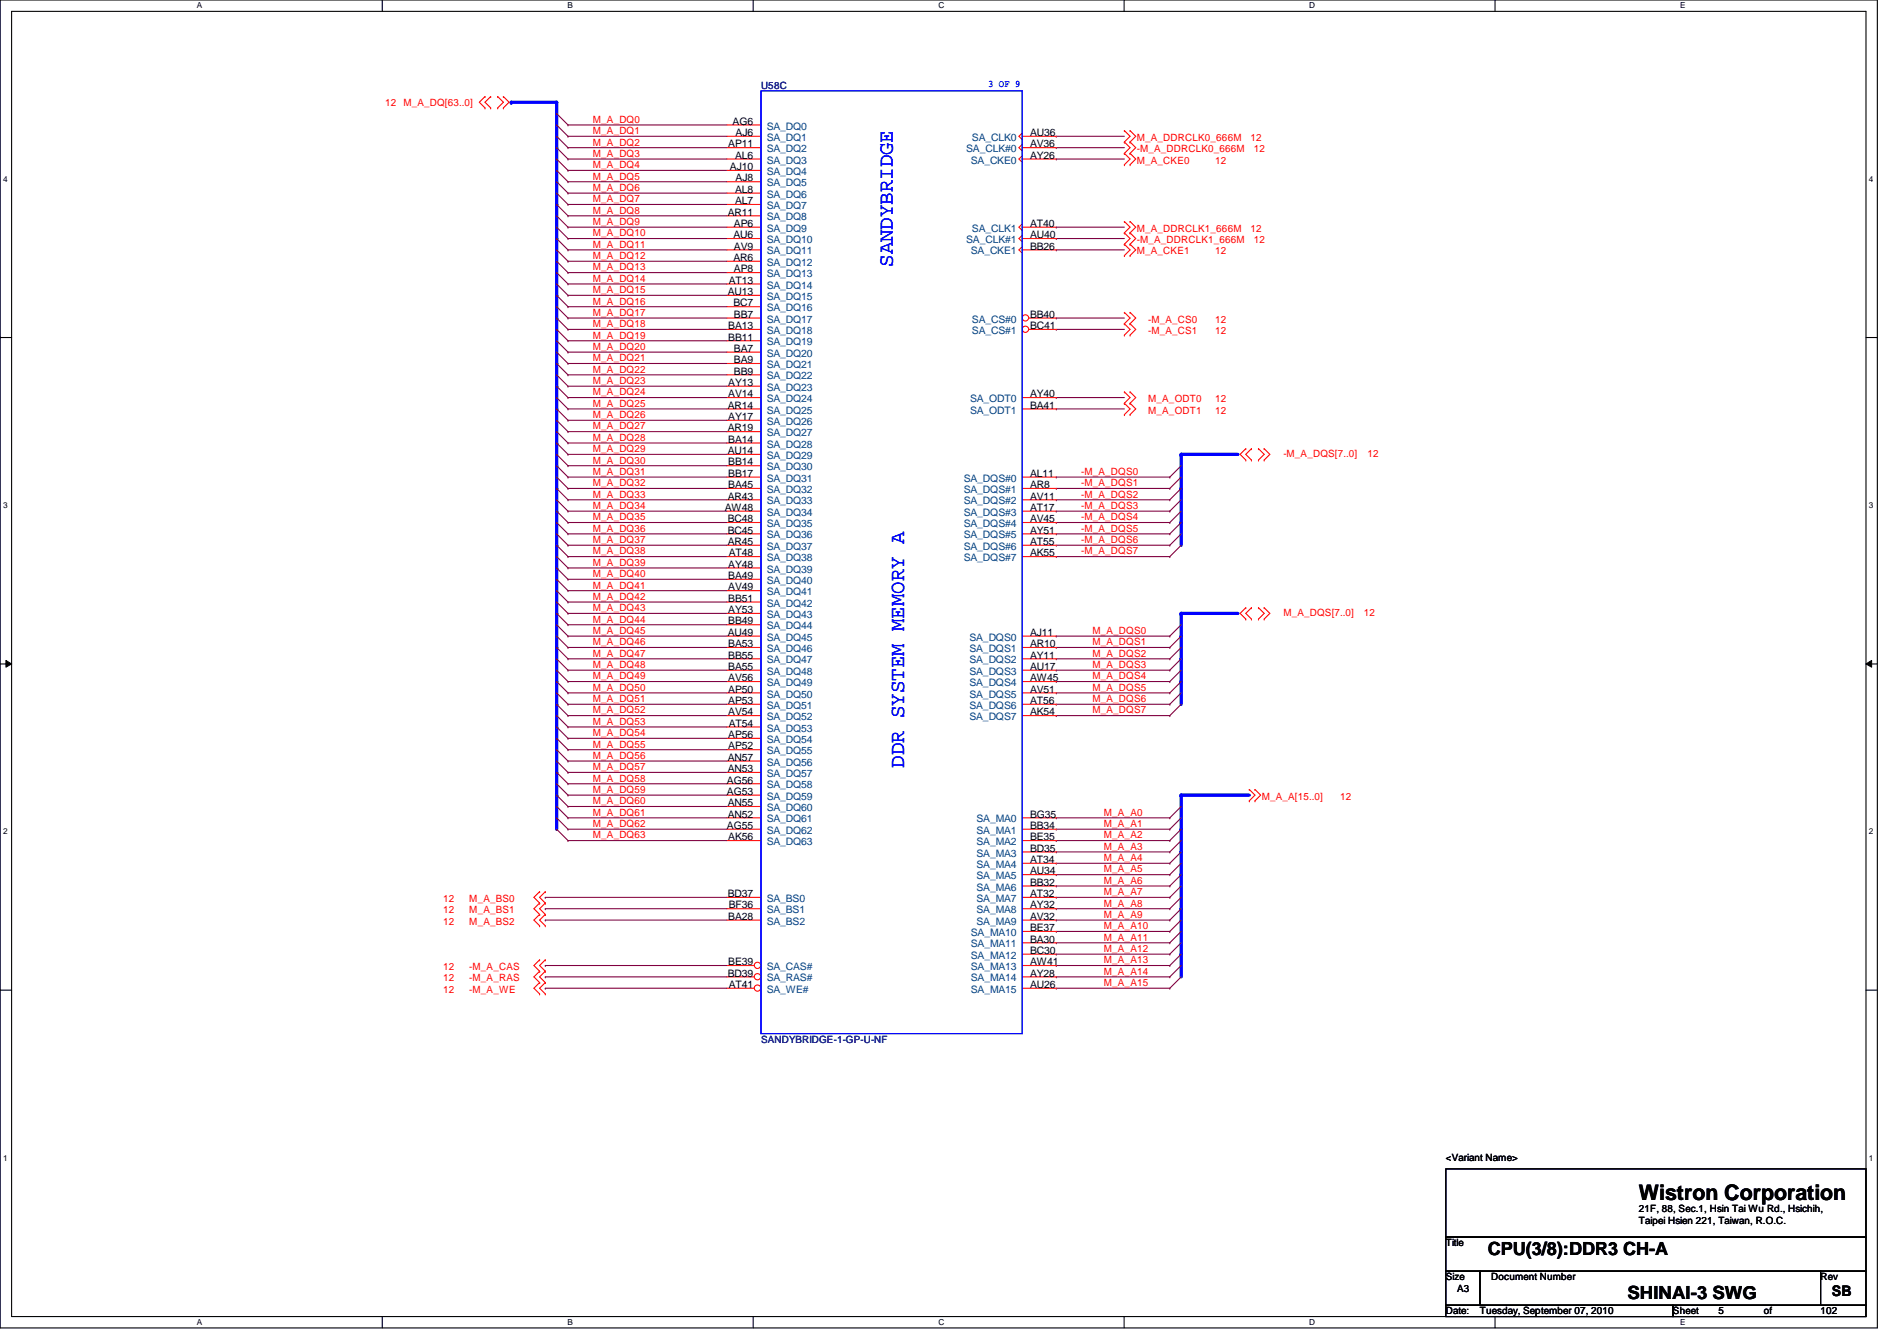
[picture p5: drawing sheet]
<svg xmlns="http://www.w3.org/2000/svg" width="297mm" height="210mm" viewBox="0 0 297 210" stroke-linecap="round" stroke-linejoin="round" font-family="sans-serif">
<path d="M0 0h294v207.9h-294zM1.8 1.8h290.4v204.3h-290.4z" fill="none" stroke="#000" stroke-width=".17"/>
<g fill="#fff">
<path d="M30.8 .2h.8v1.4h-.8z"/>
<path d="M30.8 206.2h.8v1.4h-.8z"/>
</g>
<path d="M59.9 0v1.8M59.9 206.1v1.8" fill="none" stroke="#000" stroke-width=".17"/>
<g fill="#fff">
<path d="M88.9 .2h.8v1.4h-.8z"/>
<path d="M88.9 206.2h.8v1.4h-.8z"/>
</g>
<path d="M117.9 0v1.8M117.9 206.1v1.8" fill="none" stroke="#000" stroke-width=".17"/>
<g fill="#fff">
<path d="M146.9 .2h.9v1.4h-.9z"/>
<path d="M146.9 206.2h.9v1.4h-.9z"/>
</g>
<path d="M176 0v1.8M176 206.1v1.8" fill="none" stroke="#000" stroke-width=".17"/>
<g fill="#fff">
<path d="M205 .2h.9v1.4h-.9z"/>
<path d="M205 206.2h.9v1.4h-.9z"/>
</g>
<path d="M234.1 0v1.8M234.1 206.1v1.8" fill="none" stroke="#000" stroke-width=".17"/>
<g fill="#fff">
<path d="M263.1 .2h.8v1.4h-.8z"/>
<path d="M263.1 206.2h.8v1.4h-.8z"/>
<path d="M.5 27.3h.7v1.4h-.7z"/>
<path d="M292.6 27.3h.7v1.4h-.7z"/>
<path d="M.5 78.4h.7v1.4h-.7z"/>
<path d="M292.6 78.4h.7v1.4h-.7z"/>
</g>
<path d="M0 52.8h1.8M292.2 52.8h1.8" fill="none" stroke="#000" stroke-width=".17"/>
<g fill="#fff">
<path d="M.5 129.5h.7v1.4h-.7z"/>
<path d="M292.6 129.5h.7v1.4h-.7z"/>
</g>
<path d="M0 103.9h1.8M292.2 103.9h1.8" fill="none" stroke="#000" stroke-width=".17"/>
<path d="M.9 103.4l.9 .5-.9 .5zM292.2 103.9l.9-.5v1z" fill="#000"/>
<path d="M.9 103.4l.9 .5-.9 .5zM292.2 103.9l.9-.5v1z" fill="none" stroke="#000" stroke-width=".16"/>
<g fill="#fff">
<path d="M.5 180.5h.7v1.4h-.7z"/>
<path d="M292.6 180.5h.7v1.4h-.7z"/>
</g>
<path d="M0 155h1.8M292.2 155h1.8" fill="none" stroke="#000" stroke-width=".17"/>
<path d="M87.2 120.9v3.6" fill="none" stroke="#00f" stroke-width=".51"/>
<circle cx="87.2" cy="120.9" r=".25" fill="#00f"/>
<g fill="none" stroke="#800040" stroke-width=".17">
<path d="M88.9 58.7h.1M88.9 58.7h24.9M88.9 60.5h.1M88.9 62.2h.1M88.9 64h.1M88.9 65.8h.1M88.9 67.6h.1M88.9 69.3h.1M88.9 71.1h.1M88.9 72.9h.1M88.9 74.7h.1M88.9 76.5h.1"/>
<path d="M88.9 78.2h.1M88.9 60.5h24.9M88.9 62.2h24.9M88.9 64h24.9M88.9 65.8h24.9M88.9 67.6h24.9M88.9 69.3h24.9M88.9 71.1h24.9M88.9 72.9h24.9M88.9 74.7h24.9M88.9 76.5h24.9M88.9 78.2h24.9"/>
<path d="M88.9 80h.1M88.9 81.8h.1M88.9 83.6h.1M88.9 85.3h.1M88.9 87.1h.1M88.9 88.9h.1M88.9 90.7h.1M88.9 92.5h.1M88.9 94.2h.1M88.9 96h.1M88.9 97.8h.1M88.9 99.6h.1"/>
<path d="M88.9 80h24.9M88.9 81.8h24.9M88.9 83.6h24.9M88.9 85.3h24.9M88.9 87.1h24.9M88.9 88.9h24.9M88.9 90.7h24.9M88.9 92.5h24.9M88.9 94.2h24.9M88.9 96h24.9M88.9 97.8h24.9M88.9 99.6h24.9"/>
<path d="M88.9 101.3h.1M88.9 103.1h.1M88.9 104.9h.1M88.9 106.7h.1M88.9 108.5h.1M88.9 110.2h.1M88.9 112h.1M88.9 113.8h.1M88.9 115.6h.1M88.9 117.3h.1M88.9 119.1h.1M88.9 101.3h24.9"/>
<path d="M88.9 103.1h24.9M88.9 104.9h24.9M88.9 106.7h24.9M88.9 108.5h24.9M88.9 110.2h24.9M88.9 112h24.9M88.9 113.8h24.9M88.9 115.6h24.9M88.9 117.3h24.9M88.9 119.1h24.9M88.9 120.9h.1M88.9 122.7h.1"/>
<path d="M88.9 124.5h.1M88.9 120.9h24.9M88.9 122.7h24.9M88.9 124.5h24.9"/>
</g>
<path d="M80 16h7.2" fill="none" stroke="#00f" stroke-width=".51"/>
<circle cx="80" cy="16" r=".25" fill="#00f"/>
<g fill="none" stroke="#800040" stroke-width=".17">
<path d="M88.9 19.6h.1M88.9 19.6h24.9M88.9 21.3h.1M88.9 23.1h.1M88.9 24.9h.1M88.9 26.7h.1M88.9 28.4h.1M88.9 30.2h.1M88.9 32h.1M88.9 33.8h.1M88.9 35.6h.1M88.9 37.3h.1"/>
<path d="M88.9 39.1h.1M88.9 21.3h24.9M88.9 23.1h24.9M88.9 24.9h24.9M88.9 26.7h24.9M88.9 28.4h24.9M88.9 30.2h24.9M88.9 32h24.9M88.9 33.8h24.9M88.9 35.6h24.9M88.9 37.3h24.9M88.9 39.1h24.9"/>
<path d="M88.9 40.9h.1M88.9 42.7h.1M88.9 44.4h.1M88.9 46.2h.1M88.9 48h.1M88.9 49.8h.1M88.9 51.6h.1M88.9 53.3h.1M88.9 55.1h.1M88.9 56.9h.1M88.9 40.9h24.9M88.9 42.7h24.9"/>
<path d="M88.9 44.4h24.9M88.9 46.2h24.9M88.9 48h24.9M88.9 49.8h24.9M88.9 51.6h24.9M88.9 53.3h24.9M88.9 55.1h24.9M88.9 56.9h24.9"/>
</g>
<path d="M87.2 28.4v3.6" fill="none" stroke="#00f" stroke-width=".51"/>
<circle cx="87.2" cy="28.4" r=".25" fill="#00f"/>
<path d="M87.2 46.2v3.6" fill="none" stroke="#00f" stroke-width=".51"/>
<circle cx="87.2" cy="46.2" r=".25" fill="#00f"/>
<path d="M87.2 56.9v3.6" fill="none" stroke="#00f" stroke-width=".51"/>
<circle cx="87.2" cy="56.9" r=".25" fill="#00f"/>
<path d="M87.2 76.5v3.5" fill="none" stroke="#00f" stroke-width=".51"/>
<circle cx="87.2" cy="76.5" r=".25" fill="#00f"/>
<path d="M87.2 64v5.3" fill="none" stroke="#00f" stroke-width=".51"/>
<circle cx="87.2" cy="64" r=".25" fill="#00f"/>
<path d="M87.2 69.3v3.6" fill="none" stroke="#00f" stroke-width=".51"/>
<circle cx="87.2" cy="69.3" r=".25" fill="#00f"/>
<path d="M87.2 85.3v3.6" fill="none" stroke="#00f" stroke-width=".51"/>
<circle cx="87.2" cy="85.3" r=".25" fill="#00f"/>
<path d="M87.2 96v5.3" fill="none" stroke="#00f" stroke-width=".51"/>
<circle cx="87.2" cy="96" r=".25" fill="#00f"/>
<path d="M87.2 110.2v3.6" fill="none" stroke="#00f" stroke-width=".51"/>
<circle cx="87.2" cy="110.2" r=".25" fill="#00f"/>
<path d="M87.2 106.7v3.5" fill="none" stroke="#00f" stroke-width=".51"/>
<circle cx="87.2" cy="106.7" r=".25" fill="#00f"/>
<g fill="none" stroke="#800040" stroke-width=".17">
<path d="M165.4 21.3h.1M165.4 23.1h.1M165.4 24.9h.1M165.4 35.6h.1M165.4 37.3h.1M165.4 39.1h.1M165.4 21.3h10.7M165.4 23.1h10.7M165.4 24.9h10.7M165.4 35.6h10.7M165.4 37.3h10.7M165.4 39.1h10.7"/>
<path d="M165.4 49.8h.1M165.4 51.6h.1M165.4 49.8h10.7M165.4 51.6h10.7M165.4 62.2h.1M165.4 64h.1M165.4 76.5h.1M165.4 78.2h.1M165.4 74.7h.1M165.4 62.2h10.7M165.4 64h10.7M165.4 76.5h17.8"/>
<path d="M165.4 78.2h17.8M165.4 74.7h17.8M165.4 87.1h.1M165.4 80h.1M165.4 81.8h.1M165.4 83.6h.1M165.4 87.1h17.8M165.4 80h17.8M165.4 81.8h17.8M165.4 83.6h17.8M88.9 126.2h.1M88.9 128h.1"/>
<path d="M88.9 129.8h.1M88.9 131.6h.1M88.9 126.2h24.9M88.9 128h24.9M88.9 129.8h24.9M88.9 131.6h24.9M85.4 152.9h.1M85.4 154.7h.1M85.4 140.5h.1M85.4 142.2h.1M85.4 144h.1M85.4 151.1h.1"/>
<path d="M85.4 152.9h28.4M85.4 154.7h28.4M85.4 140.5h28.4M85.4 142.2h28.4M85.4 144h28.4M85.4 151.1h28.4"/>
</g>
<path d="M185 71.1h8.8" fill="none" stroke="#00f" stroke-width=".51"/>
<circle cx="185" cy="71.1" r=".25" fill="#00f"/>
<path d="M185 81.8v3.5" fill="none" stroke="#00f" stroke-width=".51"/>
<circle cx="185" cy="81.8" r=".25" fill="#00f"/>
<path d="M165.4 85.3h.1M165.4 85.3h17.8" fill="none" stroke="#800040" stroke-width=".17"/>
<path d="M185 96h8.8" fill="none" stroke="#00f" stroke-width=".51"/>
<circle cx="185" cy="96" r=".25" fill="#00f"/>
<path d="M185 106.7v3.5" fill="none" stroke="#00f" stroke-width=".51"/>
<circle cx="185" cy="106.7" r=".25" fill="#00f"/>
<g fill="none" stroke="#800040" stroke-width=".17">
<path d="M165.4 99.6h.1M165.4 99.6h17.8M165.4 112h.1M165.4 101.3h.1M165.4 103.1h.1M165.4 104.9h.1M165.4 106.7h.1M165.4 108.5h.1M165.4 110.2h.1M165.4 112h17.8M165.4 101.3h17.8M165.4 103.1h17.8"/>
<path d="M165.4 104.9h17.8M165.4 106.7h17.8M165.4 108.5h17.8M165.4 110.2h17.8"/>
</g>
<path d="M185 96v3.6" fill="none" stroke="#00f" stroke-width=".51"/>
<circle cx="185" cy="96" r=".25" fill="#00f"/>
<path d="M185 99.6v3.5" fill="none" stroke="#00f" stroke-width=".51"/>
<circle cx="185" cy="99.6" r=".25" fill="#00f"/>
<path d="M185 103.1v3.6" fill="none" stroke="#00f" stroke-width=".51"/>
<circle cx="185" cy="103.1" r=".25" fill="#00f"/>
<g fill="none" stroke="#800040" stroke-width=".17">
<path d="M165.4 128h.1M165.4 129.8h.1M165.4 131.6h.1M165.4 133.3h.1M165.4 135.1h.1M165.4 136.9h.1M165.4 138.7h.1M165.4 128h17.8M165.4 129.8h17.8M165.4 131.6h17.8M165.4 133.3h17.8M165.4 135.1h17.8"/>
<path d="M165.4 136.9h17.8M165.4 138.7h17.8M165.4 140.5h.1M165.4 142.2h.1M165.4 144h.1M165.4 145.8h.1M165.4 147.6h.1M165.4 149.4h.1M165.4 151.1h.1M165.4 152.9h.1M165.4 140.5h17.8M165.4 142.2h17.8"/>
<path d="M165.4 144h17.8M165.4 145.8h17.8M165.4 147.6h17.8M165.4 149.4h17.8M165.4 151.1h17.8M165.4 152.9h17.8"/>
</g>
<path d="M185 133.3v3.6" fill="none" stroke="#00f" stroke-width=".51"/>
<circle cx="185" cy="133.3" r=".25" fill="#00f"/>
<path d="M165.4 154.7h.1M165.4 154.7h17.8" fill="none" stroke="#800040" stroke-width=".17"/>
<path d="M185 124.5h10.6" fill="none" stroke="#00f" stroke-width=".51"/>
<circle cx="185" cy="124.5" r=".25" fill="#00f"/>
<path d="M185 149.4v3.5" fill="none" stroke="#00f" stroke-width=".51"/>
<circle cx="185" cy="149.4" r=".25" fill="#00f"/>
<path d="M87.2 23.1v5.3" fill="none" stroke="#00f" stroke-width=".51"/>
<circle cx="87.2" cy="23.1" r=".25" fill="#00f"/>
<path d="M87.2 32v5.3" fill="none" stroke="#00f" stroke-width=".51"/>
<circle cx="87.2" cy="32" r=".25" fill="#00f"/>
<path d="M87.2 37.3v8.9" fill="none" stroke="#00f" stroke-width=".51"/>
<circle cx="87.2" cy="37.3" r=".25" fill="#00f"/>
<path d="M87.2 49.8v7.1" fill="none" stroke="#00f" stroke-width=".51"/>
<circle cx="87.2" cy="49.8" r=".25" fill="#00f"/>
<path d="M87.2 60.5v3.5" fill="none" stroke="#00f" stroke-width=".51"/>
<circle cx="87.2" cy="60.5" r=".25" fill="#00f"/>
<path d="M87.2 72.9v3.6" fill="none" stroke="#00f" stroke-width=".51"/>
<circle cx="87.2" cy="72.9" r=".25" fill="#00f"/>
<path d="M87.2 80v5.3" fill="none" stroke="#00f" stroke-width=".51"/>
<circle cx="87.2" cy="80" r=".25" fill="#00f"/>
<path d="M87.2 88.9v7.1" fill="none" stroke="#00f" stroke-width=".51"/>
<circle cx="87.2" cy="88.9" r=".25" fill="#00f"/>
<path d="M87.2 101.3v5.4" fill="none" stroke="#00f" stroke-width=".51"/>
<circle cx="87.2" cy="101.3" r=".25" fill="#00f"/>
<path d="M87.2 113.8v7.1" fill="none" stroke="#00f" stroke-width=".51"/>
<circle cx="87.2" cy="113.8" r=".25" fill="#00f"/>
<path d="M87.2 124.5v5.3" fill="none" stroke="#00f" stroke-width=".51"/>
<circle cx="87.2" cy="124.5" r=".25" fill="#00f"/>
<path d="M87.2 16v7.1" fill="none" stroke="#00f" stroke-width=".51"/>
<circle cx="87.2" cy="16" r=".25" fill="#00f"/>
<path d="M185 71.1v5.4" fill="none" stroke="#00f" stroke-width=".51"/>
<circle cx="185" cy="71.1" r=".25" fill="#00f"/>
<path d="M185 76.5v5.3" fill="none" stroke="#00f" stroke-width=".51"/>
<circle cx="185" cy="76.5" r=".25" fill="#00f"/>
<path d="M185 124.5v5.3" fill="none" stroke="#00f" stroke-width=".51"/>
<circle cx="185" cy="124.5" r=".25" fill="#00f"/>
<path d="M185 129.8v3.5" fill="none" stroke="#00f" stroke-width=".51"/>
<circle cx="185" cy="129.8" r=".25" fill="#00f"/>
<path d="M185 136.9v5.3" fill="none" stroke="#00f" stroke-width=".51"/>
<circle cx="185" cy="136.9" r=".25" fill="#00f"/>
<path d="M185 142.2v7.2" fill="none" stroke="#00f" stroke-width=".51"/>
<circle cx="185" cy="142.2" r=".25" fill="#00f"/>
<g fill="none" stroke="#f00" stroke-width=".17">
<path d="M75.9 16.9h.1M75.9 15.1h.1M75.9 15.1l-.8 .9 .8 .9M76.8 16.9h.1M76.8 15.1h.1M76.8 15.1l-.9 .9 .9 .9M77.9 15.1h.1M77.9 16.9h.1M77.9 15.1l.9 .9-.9 .9M78.8 16.9h.1M78.8 15.1h.1M78.8 15.1l.9 .9-.9 .9"/>
<path d="M160.1 20.8l-.5 .5 .5 .5M160.1 21.3h5.3M160.1 35.1l-.5 .5 .5 .5M160.1 35.6h5.3M160.1 22.6l-.5 .5 .5 .5M160.1 23.1h5.3M160.1 36.8l-.5 .5 .5 .5M160.1 37.3h5.3M160.1 24.4l-.5 .5 .5 .5M160.1 24.9h5.3M160.1 38.6l-.5 .5 .5 .5M160.1 39.1h5.3"/>
<path d="M176.1 24h.1M176.1 25.8h.1M176.1 20.4h.1M176.1 22.2h.1M176.1 38.2h.1M176.1 34.7h.1M176.1 36.4h.1M176.1 24l.8 .9-.8 .9M176.1 20.4l.8 .9-.8 .9M176.1 22.2l.8 .9-.8 .9M176.1 38.2l.8 .9-.8 .9M176.1 34.7l.8 .9-.8 .8"/>
<path d="M176.1 36.4l.8 .9-.8 .9M176.9 24h.1M176.9 25.8h.1M176.9 20.4h.1M176.9 22.2h.1M176.9 38.2h.1M176.9 34.7h.1M176.9 36.4h.1M176.9 24l.9 .9-.9 .9M176.9 20.4l.9 .9-.9 .9M176.9 22.2l.9 .9-.9 .9M176.9 38.2l.9 .9-.9 .9"/>
<path d="M176.9 34.7l.9 .9-.9 .8M176.9 36.4l.9 .9-.9 .9M176.1 40h.1M176.1 48.9h.1M176.1 50.7h.1M176.1 52.5h.1M176.1 48.9l.8 .9-.8 .9M176.1 50.7l.8 .9-.8 .9M176.9 40h.1M176.9 48.9h.1M176.9 50.7h.1M176.9 52.5h.1"/>
<path d="M176.9 48.9l.9 .9-.9 .9M176.9 50.7l.9 .9-.9 .9M176.1 61.3h.1M176.1 63.1h.1M176.1 64.9h.1M176.1 61.3l.8 .9-.8 .9M176.1 63.1l.8 .9-.8 .9M176.9 61.3h.1M176.9 63.1h.1M176.9 64.9h.1M176.9 61.3l.9 .9-.9 .9M176.9 63.1l.9 .9-.9 .9"/>
<path d="M195.1 72h.1M195.1 70.2h.1M195.1 70.2l-.9 .9 .9 .9M196 72h.1M196 70.2h.1M196 70.2l-.9 .9 .9 .9M197.1 70.2h.1M197.1 72h.1M197.1 70.2l.8 .9-.8 .9M197.9 72h.1M197.9 70.2h.1M197.9 70.2l.9 .9-.9 .9"/>
<path d="M195.1 96.9h.1M195.1 95.1h.1M195.1 95.1l-.9 .9 .9 .9M196 96.9h.1M196 95.1h.1M196 95.1l-.9 .9 .9 .9M197.1 95.1h.1M197.1 96.9h.1M197.1 95.1l.8 .9-.8 .9M197.9 96.9h.1M197.9 95.1h.1M197.9 95.1l.9 .9-.9 .9"/>
<path d="M84.5 139.6h.1M84.5 139.6l-.9 .9 .9 .9M85.4 139.6h.1M85.4 139.6l-.9 .9 .9 .9M195.6 123.6h.1M195.6 125.3h.1M195.6 123.6l.9 .9-.9 .8M196.5 123.6h.1M196.5 125.3h.1M196.5 123.6l.9 .9-.9 .8M84.5 141.4h.1M84.5 143.1h.1"/>
<path d="M84.5 144.9h.1M84.5 150.2h.1M84.5 152h.1M84.5 153.8h.1M84.5 155.6h.1M84.5 141.4l-.9 .8 .9 .9M84.5 143.1l-.9 .9 .9 .9M84.5 150.2l-.9 .9 .9 .9M84.5 152l-.9 .9 .9 .9M84.5 153.8l-.9 .9 .9 .9M85.4 141.4h.1M85.4 143.1h.1"/>
<path d="M85.4 144.9h.1M85.4 150.2h.1M85.4 152h.1M85.4 153.8h.1M85.4 155.6h.1M85.4 141.4l-.9 .8 .9 .9M85.4 143.1l-.9 .9 .9 .9M85.4 150.2l-.9 .9 .9 .9M85.4 152l-.9 .9 .9 .9M85.4 153.8l-.9 .9 .9 .9"/>
</g>
<g fill="none" stroke="#800040" stroke-width=".17">
<path d="M87.2 17.8h.1M87.2 19.6h.1M87.2 17.8l1.7 1.8M87.2 19.6l1.7 1.7M87.2 26.7h.1M87.2 28.4h.1M87.2 30.2h.1M87.2 32h.1M87.2 33.8h.1M87.2 35.6h.1M87.2 37.3h.1M87.2 39.1h.1"/>
<path d="M87.2 21.3h.1M87.2 23.1h.1M87.2 24.9h.1M87.2 26.7l1.7 1.7M87.2 28.4l1.7 1.8M87.2 30.2l1.7 1.8M87.2 32l1.7 1.8M87.2 33.8l1.7 1.8M87.2 35.6l1.7 1.7M87.2 37.3l1.7 1.8M87.2 39.1l1.7 1.8M87.2 21.3l1.7 1.8"/>
<path d="M87.2 23.1l1.7 1.8M87.2 24.9l1.7 1.8M87.2 40.9h.1M87.2 42.7h.1M87.2 44.4h.1M87.2 46.2h.1M87.2 48h.1M87.2 49.8h.1M87.2 51.6h.1M87.2 53.3h.1M87.2 55.1h.1M87.2 58.7h.1"/>
<path d="M87.2 56.9h.1M87.2 40.9l1.7 1.8M87.2 42.7l1.7 1.7M87.2 44.4l1.7 1.8M87.2 46.2l1.7 1.8M87.2 48l1.7 1.8M87.2 49.8l1.7 1.8M87.2 51.6l1.7 1.7M87.2 53.3l1.7 1.8M87.2 55.1l1.7 1.8M87.2 58.7l1.7 1.8M87.2 56.9l1.7 1.8"/>
<path d="M87.2 60.5h.1M87.2 62.2h.1M87.2 64h.1M87.2 65.8h.1M87.2 67.6h.1M87.2 69.3h.1M87.2 71.1h.1M87.2 72.9h.1M87.2 74.7h.1M87.2 76.5h.1M87.2 78.2h.1M87.2 60.5l1.7 1.7"/>
<path d="M87.2 62.2l1.7 1.8M87.2 64l1.7 1.8M87.2 65.8l1.7 1.8M87.2 67.6l1.7 1.7M87.2 69.3l1.7 1.8M87.2 71.1l1.7 1.8M87.2 72.9l1.7 1.8M87.2 74.7l1.7 1.8M87.2 76.5l1.7 1.7M87.2 78.2l1.7 1.8M183.2 74.7h.1M183.2 76.5h.1"/>
<path d="M183.2 78.2h.1M185 72.9l-1.8 1.8M185 74.7l-1.8 1.8M185 76.5l-1.8 1.7M185 78.2l-1.8 1.8M87.2 80h.1M87.2 81.8h.1M87.2 83.6h.1M87.2 85.3h.1M87.2 87.1h.1M87.2 88.9h.1M87.2 90.7h.1"/>
<path d="M87.2 92.5h.1M87.2 94.2h.1M87.2 96h.1M87.2 97.8h.1M87.2 99.6h.1M87.2 80l1.7 1.8M87.2 81.8l1.7 1.8M87.2 83.6l1.7 1.7M87.2 85.3l1.7 1.8M87.2 87.1l1.7 1.8M87.2 88.9l1.7 1.8M87.2 90.7l1.7 1.8"/>
<path d="M87.2 92.5l1.7 1.7M87.2 94.2l1.7 1.8M87.2 96l1.7 1.8M87.2 97.8l1.7 1.8M87.2 99.6l1.7 1.7M183.2 80h.1M183.2 81.8h.1M183.2 83.6h.1M183.2 85.3h.1M183.2 87.1h.1M183.2 99.6h.1M185 80l-1.8 1.8"/>
<path d="M185 81.8l-1.8 1.8M185 83.6l-1.8 1.7M185 85.3l-1.8 1.8M185 97.8l-1.8 1.8M185 99.6l-1.8 1.7M87.2 101.3h.1M87.2 103.1h.1M87.2 104.9h.1M87.2 106.7h.1M87.2 108.5h.1M87.2 110.2h.1M87.2 112h.1"/>
<path d="M87.2 113.8h.1M87.2 115.6h.1M87.2 117.3h.1M87.2 119.1h.1M87.2 101.3l1.7 1.8M87.2 103.1l1.7 1.8M87.2 104.9l1.7 1.8M87.2 106.7l1.7 1.8M87.2 108.5l1.7 1.7M87.2 110.2l1.7 1.8M87.2 112l1.7 1.8M87.2 113.8l1.7 1.8"/>
<path d="M87.2 115.6l1.7 1.7M87.2 117.3l1.7 1.8M87.2 119.1l1.7 1.8M183.2 101.3h.1M183.2 103.1h.1M183.2 104.9h.1M183.2 106.7h.1M183.2 108.5h.1M183.2 110.2h.1M183.2 112h.1M185 101.3l-1.8 1.8M185 103.1l-1.8 1.8"/>
<path d="M185 104.9l-1.8 1.8M185 106.7l-1.8 1.8M185 108.5l-1.8 1.7M185 110.2l-1.8 1.8M87.2 120.9h.1M87.2 122.7h.1M87.2 124.5h.1M87.2 126.2h.1M87.2 128h.1M87.2 129.8h.1M87.2 120.9l1.7 1.8M87.2 122.7l1.7 1.8"/>
<path d="M87.2 124.5l1.7 1.7M87.2 126.2l1.7 1.8M87.2 128l1.7 1.8M87.2 129.8l1.7 1.8M183.2 128h.1M183.2 129.8h.1M183.2 131.6h.1M183.2 133.3h.1M183.2 135.1h.1M183.2 136.9h.1M183.2 138.7h.1M185 126.2l-1.8 1.8"/>
<path d="M185 128l-1.8 1.8M185 129.8l-1.8 1.8M185 131.6l-1.8 1.7M185 133.3l-1.8 1.8M185 135.1l-1.8 1.8M185 136.9l-1.8 1.8M185 138.7l-1.8 1.8M183.2 140.5h.1M183.2 142.2h.1M183.2 144h.1M183.2 145.8h.1M183.2 147.6h.1"/>
<path d="M183.2 149.4h.1M183.2 151.1h.1M183.2 152.9h.1M183.2 154.7h.1M185 140.5l-1.8 1.7M185 142.2l-1.8 1.8M185 144l-1.8 1.8M185 145.8l-1.8 1.8M185 147.6l-1.8 1.8M185 149.4l-1.8 1.7M185 151.1l-1.8 1.8M185 152.9l-1.8 1.8"/>
</g>
<path d="M226.4 183h65.8v10.6h-65.8zM226.4 193.6h65.8v5.4h-65.8zM226.4 199h5.3v5.3h-5.3zM231.7 199h53.4v5.3h-53.4zM285.1 199h7.1v5.3h-7.1zM226.4 204.3h35.6v1.8h-35.6zM262 204.3h30.2v1.8h-30.2z" fill="none" stroke="#000" stroke-width=".17"/>
<circle cx="160.6" cy="49.8" r=".5" fill="#fff"/>
<g fill="none" stroke="#f00" stroke-width=".17">
<path d="M161.1 49.8h4.3"/>
<circle cx="160.6" cy="49.8" r=".5"/>
</g>
<circle cx="160.6" cy="51.5" r=".5" fill="#fff"/>
<g fill="none" stroke="#f00" stroke-width=".17">
<path d="M113.8 19.6h5.4M113.8 21.3h5.4M113.8 23.1h5.4M113.8 24.9h5.4M113.8 26.7h5.4M113.8 28.4h5.4M113.8 30.2h5.4M113.8 32h5.4M113.8 33.8h5.4M113.8 35.6h5.4M113.8 37.3h5.4M113.8 39.1h5.4"/>
<path d="M113.8 51.6h5.4M113.8 40.9h5.4M113.8 42.7h5.4M113.8 44.4h5.4M113.8 46.2h5.4M113.8 48h5.4M113.8 49.8h5.4M113.8 53.3h5.4M113.8 55.1h5.4M113.8 56.9h5.4M113.8 58.7h5.4M161.1 51.6h4.3"/>
<path d="M113.8 62.2h5.4M113.8 64h5.4M113.8 74.7h5.4M113.8 76.5h5.4M113.8 78.2h5.4M113.8 60.5h5.4M113.8 65.8h5.4M113.8 67.6h5.4M113.8 69.3h5.4M113.8 71.1h5.4M113.8 72.9h5.4M160.1 62.2h5.3"/>
<path d="M160.1 64h5.3M160.1 74.7h5.3M160.1 76.5h5.3M160.1 78.2h5.3M113.8 99.6h5.4M113.8 81.8h5.4M113.8 83.6h5.4M113.8 85.3h5.4M113.8 87.1h5.4M113.8 80h5.4M113.8 88.9h5.4M113.8 90.7h5.4"/>
<path d="M113.8 92.5h5.4M113.8 94.2h5.4M113.8 96h5.4M113.8 97.8h5.4M160.1 99.6h5.3M160.1 81.8h5.3M160.1 83.6h5.3M160.1 85.3h5.3M160.1 87.1h5.3M113.8 101.3h5.4M113.8 103.1h5.4M113.8 104.9h5.4"/>
<path d="M113.8 106.7h5.4M113.8 108.5h5.4M113.8 110.2h5.4M113.8 112h5.4M113.8 113.8h5.4M113.8 115.6h5.4M113.8 117.3h5.4M113.8 119.1h5.4M160.1 101.3h5.3M160.1 103.1h5.3M160.1 104.9h5.3M160.1 106.7h5.3"/>
<path d="M160.1 108.5h5.3M160.1 110.2h5.3M160.1 112h5.3M113.8 128h5.4M113.8 129.8h5.4M113.8 131.6h5.4M113.8 120.9h5.4M113.8 122.7h5.4M113.8 124.5h5.4M113.8 126.2h5.4M160.1 128h5.3M160.1 129.8h5.3"/>
<path d="M160.1 131.6h5.3M160.1 133.3h5.3M160.1 135.1h5.3M160.1 136.9h5.3M160.1 138.7h5.3M160.1 140.5h5.3M160.1 142.2h5.3M160.1 144h5.3M160.1 145.8h5.3M160.1 147.6h5.3M160.1 149.4h5.3M160.1 151.1h5.3"/>
<path d="M160.1 152.9h5.3M160.1 154.7h5.3"/>
<circle cx="160.6" cy="51.5" r=".5"/>
</g>
<circle cx="118.6" cy="151.1" r=".5" fill="#fff"/>
<g fill="none" stroke="#f00" stroke-width=".17">
<path d="M113.8 151.1h4.3"/>
<circle cx="118.6" cy="151.1" r=".5"/>
</g>
<circle cx="118.6" cy="152.9" r=".5" fill="#fff"/>
<g fill="none" stroke="#f00" stroke-width=".17">
<path d="M113.8 152.9h4.3"/>
<circle cx="118.6" cy="152.9" r=".5"/>
</g>
<circle cx="118.6" cy="154.7" r=".5" fill="#fff"/>
<g fill="none" stroke="#f00" stroke-width=".17">
<path d="M160.1 80h5.3M113.8 154.7h4.3M113.8 140.5h5.4M113.8 142.2h5.4M113.8 144h5.4"/>
<circle cx="118.6" cy="154.7" r=".5"/>
</g>
<path d="M119.2 14.2h40.9v147.6h-40.9z" fill="none" stroke="#00f" stroke-width=".17"/>
<g font-size="3.3" fill="#00f">
<text x="139.8" y="41.8" transform="rotate(-90 139.8 41.8)">SANDYBRIDGE</text>
<text x="141.6" y="120.2" transform="rotate(-90 141.6 120.2)">DDR SYSTEM MEMORY A</text>
</g>
<text font-size="3.3" x="256.6" y="187.9">Wistron Corporation</text>
<g font-size="2.8">
<text x="233" y="196.4">CPU(3/8):DDR3 CH-A</text>
<text x="254.8" y="203.4">SHINAI-3 SWG</text>
</g>
<text font-size="2.3" x="286.8" y="202.9">SB</text>
<g font-size="1.6" fill="#f00">
<text x="60.3" y="16.6">12 M_A_DQ[63..0]</text>
<text x="92.8" y="19.2">M_A_DQ0</text>
<text x="92.8" y="21">M_A_DQ1</text>
<text x="92.8" y="22.8">M_A_DQ2</text>
<text x="178" y="22.1">M_A_DDRCLK0_666M</text>
<text x="178" y="23.8">-M_A_DDRCLK0_666M</text>
<text x="195.8" y="22.1">12</text>
<text x="196.3" y="23.8">12</text>
<text x="92.8" y="24.6">M_A_DQ3</text>
<text x="92.8" y="26.3">M_A_DQ4</text>
<text x="92.8" y="28.1">M_A_DQ5</text>
<text x="92.8" y="29.9">M_A_DQ6</text>
<text x="178" y="25.6">M_A_CKE0</text>
<text x="190.3" y="25.6">12</text>
<text x="92.8" y="31.7">M_A_DQ7</text>
<text x="92.8" y="33.4">M_A_DQ8</text>
<text x="92.8" y="35.2">M_A_DQ9</text>
<text x="92.8" y="37">M_A_DQ10</text>
<text x="92.8" y="38.8">M_A_DQ11</text>
<text x="92.8" y="40.6">M_A_DQ12</text>
<text x="178" y="39.8">M_A_CKE1</text>
<text x="178" y="36.3">M_A_DDRCLK1_666M</text>
<text x="178" y="38.1">-M_A_DDRCLK1_666M</text>
<text x="190.3" y="39.8">12</text>
<text x="195.8" y="36.3">12</text>
<text x="196.3" y="38.1">12</text>
<text x="92.8" y="42.3">M_A_DQ13</text>
<text x="92.8" y="44.1">M_A_DQ14</text>
<text x="92.8" y="45.9">M_A_DQ15</text>
<text x="92.8" y="47.7">M_A_DQ16</text>
<text x="92.8" y="49.4">M_A_DQ17</text>
<text x="92.8" y="51.2">M_A_DQ18</text>
<text x="92.8" y="53">M_A_DQ19</text>
<text x="179.8" y="50.5">-M_A_CS0</text>
<text x="179.8" y="52.3">-M_A_CS1</text>
<text x="190.3" y="50.5">12</text>
<text x="190.3" y="52.3">12</text>
<text x="92.8" y="58.3">M_A_DQ22</text>
<text x="92.8" y="54.8">M_A_DQ20</text>
<text x="92.8" y="56.6">M_A_DQ21</text>
<text x="92.8" y="60.1">M_A_DQ23</text>
<text x="92.8" y="61.9">M_A_DQ24</text>
<text x="92.8" y="63.7">M_A_DQ25</text>
<text x="92.8" y="65.4">M_A_DQ26</text>
<text x="179.8" y="62.9">M_A_ODT0</text>
<text x="179.8" y="64.7">M_A_ODT1</text>
<text x="190.3" y="62.9">12</text>
<text x="190.3" y="64.7">12</text>
<text x="92.8" y="67.2">M_A_DQ27</text>
<text x="92.8" y="69">M_A_DQ28</text>
<text x="92.8" y="70.8">M_A_DQ29</text>
<text x="201" y="71.5">-M_A_DQS[7..0]</text>
<text x="214.1" y="71.5">12</text>
<text x="92.8" y="72.6">M_A_DQ30</text>
<text x="92.8" y="74.3">M_A_DQ31</text>
<text x="92.8" y="76.1">M_A_DQ32</text>
<text x="92.8" y="77.9">M_A_DQ33</text>
<text x="169.3" y="76.1">-M_A_DQS1</text>
<text x="169.3" y="77.9">-M_A_DQS2</text>
<text x="169.3" y="74.3">-M_A_DQS0</text>
<text x="92.8" y="79.7">M_A_DQ34</text>
<text x="92.8" y="81.4">M_A_DQ35</text>
<text x="92.8" y="83.2">M_A_DQ36</text>
<text x="169.3" y="79.7">-M_A_DQS3</text>
<text x="169.3" y="81.4">-M_A_DQS4</text>
<text x="169.3" y="83.2">-M_A_DQS5</text>
<text x="92.8" y="85">M_A_DQ37</text>
<text x="92.8" y="86.8">M_A_DQ38</text>
<text x="92.8" y="88.6">M_A_DQ39</text>
<text x="169.3" y="86.8">-M_A_DQS7</text>
<text x="169.3" y="85">-M_A_DQS6</text>
<text x="92.8" y="90.3">M_A_DQ40</text>
<text x="92.8" y="92.1">M_A_DQ41</text>
<text x="92.8" y="93.9">M_A_DQ42</text>
<text x="92.8" y="95.7">M_A_DQ43</text>
<text x="92.8" y="97.5">M_A_DQ44</text>
<text x="92.8" y="99.2">M_A_DQ45</text>
<text x="92.8" y="101">M_A_DQ46</text>
<text x="171.1" y="99.2">M_A_DQS0</text>
<text x="171.1" y="101">M_A_DQS1</text>
<text x="201" y="96.4">M_A_DQS[7..0]</text>
<text x="213.6" y="96.4">12</text>
<text x="92.8" y="102.8">M_A_DQ47</text>
<text x="92.8" y="104.6">M_A_DQ48</text>
<text x="92.8" y="106.3">M_A_DQ49</text>
<text x="171.1" y="102.8">M_A_DQS2</text>
<text x="171.1" y="104.6">M_A_DQS3</text>
<text x="171.1" y="106.3">M_A_DQS4</text>
<text x="92.8" y="108.1">M_A_DQ50</text>
<text x="92.8" y="109.9">M_A_DQ51</text>
<text x="92.8" y="111.7">M_A_DQ52</text>
<text x="92.8" y="113.5">M_A_DQ53</text>
<text x="171.1" y="111.7">M_A_DQS7</text>
<text x="171.1" y="108.1">M_A_DQS5</text>
<text x="171.1" y="109.9">M_A_DQS6</text>
<text x="92.8" y="115.2">M_A_DQ54</text>
<text x="92.8" y="117">M_A_DQ55</text>
<text x="92.8" y="118.8">M_A_DQ56</text>
<text x="92.8" y="120.6">M_A_DQ57</text>
<text x="92.8" y="122.3">M_A_DQ58</text>
<text x="92.8" y="124.1">M_A_DQ59</text>
<text x="92.8" y="125.9">M_A_DQ60</text>
<text x="197.6" y="125.2">M_A_A[15..0]</text>
<text x="209.8" y="125.2">12</text>
<text x="92.8" y="127.7">M_A_DQ61</text>
<text x="92.8" y="129.5">M_A_DQ62</text>
<text x="92.8" y="131.2">M_A_DQ63</text>
<text x="172.8" y="127.7">M_A_A0</text>
<text x="172.8" y="129.5">M_A_A1</text>
<text x="172.8" y="131.2">M_A_A2</text>
<text x="172.8" y="133">M_A_A3</text>
<text x="172.8" y="134.8">M_A_A4</text>
<text x="172.8" y="136.6">M_A_A5</text>
<text x="69.4" y="141.2">12</text>
<text x="69.4" y="143">12</text>
<text x="73.5" y="141.2">M_A_BS0</text>
<text x="73.5" y="143">M_A_BS1</text>
<text x="172.8" y="138.3">M_A_A6</text>
<text x="172.8" y="140.1">M_A_A7</text>
<text x="172.8" y="141.9">M_A_A8</text>
<text x="172.8" y="143.7">M_A_A9</text>
<text x="69.4" y="144.7">12</text>
<text x="73.5" y="144.7">M_A_BS2</text>
<text x="172.8" y="145.5">M_A_A10</text>
<text x="172.8" y="147.2">M_A_A11</text>
<text x="172.8" y="149">M_A_A12</text>
<text x="69.4" y="151.8">12</text>
<text x="69.4" y="153.6">12</text>
<text x="69.4" y="155.4">12</text>
<text x="73.5" y="151.8">-M_A_CAS</text>
<text x="73.5" y="153.6">-M_A_RAS</text>
<text x="73.5" y="155.4">-M_A_WE</text>
<text x="172.8" y="150.8">M_A_A13</text>
<text x="172.8" y="152.6">M_A_A14</text>
<text x="172.8" y="154.3">M_A_A15</text>
</g>
<g font-size="1.6" fill="#000080">
<text x="119.2" y="13.9">U58C</text>
<text x="119.2" y="163.2">SANDYBRIDGE-1-GP-U-NF</text>
</g>
<text font-size="1.6" fill="#00f" x="154.7" y="13.7">3 OF 9</text>
<g font-size="1.6">
<text x="114" y="23.1">AP11</text>
<text x="114.7" y="19.5">AG6</text>
<text x="115.2" y="21.3">AJ6</text>
<text x="161.3" y="21.3">AU36</text>
<text x="161.3" y="23.1">AV36</text>
<text x="114.3" y="26.6">AJ10</text>
<text x="115.1" y="24.8">AL6</text>
<text x="115.2" y="28.4">AJ8</text>
<text x="161.3" y="24.8">AY26</text>
<text x="114" y="33.7">AR11</text>
<text x="114.9" y="35.5">AP6</text>
<text x="115.1" y="30.2">AL8</text>
<text x="115.1" y="32">AL7</text>
<text x="161.3" y="35.5">AT40</text>
<text x="114.8" y="37.3">AU6</text>
<text x="114.8" y="40.9">AR6</text>
<text x="114.9" y="39.1">AV9</text>
<text x="161.3" y="37.3">AU40</text>
<text x="161.3" y="39.1">BB26</text>
<text x="114" y="46.2">AU13</text>
<text x="114.1" y="44.4">AT13</text>
<text x="114.8" y="48">BC7</text>
<text x="114.9" y="42.6">AP8</text>
<text x="114" y="51.5">BA13</text>
<text x="114" y="53.3">BB11</text>
<text x="114.9" y="49.7">BB7</text>
<text x="161.3" y="49.7">BB40</text>
<text x="161.3" y="51.5">BC41</text>
<text x="114.9" y="55.1">BA7</text>
<text x="114.9" y="56.9">BA9</text>
<text x="114.9" y="58.6">BB9</text>
<text x="114" y="64">AR14</text>
<text x="114" y="60.4">AY13</text>
<text x="114" y="62.2">AV14</text>
<text x="114" y="65.7">AY17</text>
<text x="161.3" y="62.2">AY40</text>
<text x="161.3" y="64">BA41</text>
<text x="114" y="67.5">AR19</text>
<text x="114" y="71.1">AU14</text>
<text x="114" y="69.3">BA14</text>
<text x="114" y="72.9">BB14</text>
<text x="114" y="74.6">BB17</text>
<text x="114" y="76.4">BA45</text>
<text x="161.3" y="74.6">AL11</text>
<text x="161.3" y="76.4">AR8</text>
<text x="113.5" y="80">AW48</text>
<text x="114" y="78.2">AR43</text>
<text x="114" y="81.7">BC48</text>
<text x="114" y="83.5">BC45</text>
<text x="161.3" y="78.2">AV11</text>
<text x="161.3" y="81.7">AV45</text>
<text x="161.3" y="83.5">AY51</text>
<text x="161.3" y="80">AT17</text>
<text x="114" y="85.3">AR45</text>
<text x="114" y="88.9">AY48</text>
<text x="114.1" y="87.1">AT48</text>
<text x="161.3" y="85.3">AT55</text>
<text x="161.3" y="87.1">AK55</text>
<text x="114" y="90.6">BA49</text>
<text x="114" y="92.4">AV49</text>
<text x="114" y="94.2">BB51</text>
<text x="114" y="96">AY53</text>
<text x="114" y="99.5">AU49</text>
<text x="114" y="97.7">BB49</text>
<text x="114" y="101.3">BA53</text>
<text x="161.3" y="99.5">AJ11</text>
<text x="161.3" y="101.3">AR10</text>
<text x="114" y="103.1">BB55</text>
<text x="114" y="104.9">BA55</text>
<text x="114" y="106.6">AV56</text>
<text x="161.3" y="103.1">AY11</text>
<text x="161.3" y="104.9">AU17</text>
<text x="161.3" y="106.6">AW45</text>
<text x="114" y="108.4">AP50</text>
<text x="114" y="110.2">AP53</text>
<text x="114" y="112">AV54</text>
<text x="114.1" y="113.7">AT54</text>
<text x="161.3" y="108.4">AV51</text>
<text x="161.3" y="110.2">AT56</text>
<text x="161.3" y="112">AK54</text>
<text x="114" y="119.1">AN57</text>
<text x="114" y="115.5">AP56</text>
<text x="114" y="117.3">AP52</text>
<text x="113.8" y="122.6">AG56</text>
<text x="113.8" y="124.4">AG53</text>
<text x="114" y="120.9">AN53</text>
<text x="113.8" y="129.8">AG55</text>
<text x="114" y="126.2">AN55</text>
<text x="114" y="128">AN52</text>
<text x="114" y="131.5">AK56</text>
<text x="161.3" y="128">BG35</text>
<text x="161.3" y="129.8">BB34</text>
<text x="161.3" y="131.5">BE35</text>
<text x="161.3" y="133.3">BD35</text>
<text x="161.3" y="135.1">AT34</text>
<text x="161.3" y="136.9">AU34</text>
<text x="114" y="140.4">BD37</text>
<text x="114" y="144">BA28</text>
<text x="114.1" y="142.2">BF36</text>
<text x="161.3" y="138.6">BB32</text>
<text x="161.3" y="140.4">AT32</text>
<text x="161.3" y="142.2">AY32</text>
<text x="161.3" y="144">AV32</text>
<text x="161.3" y="145.8">BE37</text>
<text x="161.3" y="147.5">BA30</text>
<text x="161.3" y="149.3">BC30</text>
<text x="114" y="152.9">BD39</text>
<text x="114" y="151.1">BE39</text>
<text x="114.1" y="154.6">AT41</text>
<text x="161.3" y="151.1">AW41</text>
<text x="161.3" y="152.9">AY28</text>
<text x="161.3" y="154.6">AU26</text>
<text x="226.4" y="181.7">&lt;Variant Name&gt;</text>
<text x="256.6" y="189.7">21F, 88, Sec.1, Hsin Tai Wu Rd., Hsichih,</text>
<text x="256.6" y="191.6">Taipei Hsien 221, Taiwan, R.O.C.</text>
<text x="226.4" y="195.1">Title</text>
<text x="226.4" y="200.4">Size</text>
<text x="228.2" y="202.2">A3</text>
<text x="233.5" y="200.4">Document Number</text>
<text x="285.1" y="200.4">Rev</text>
<text x="226.4" y="205.7">Date:</text>
<text x="231.7" y="205.7">Tuesday, September 07, 2010</text>
<text x="262" y="205.7">Sheet</text>
<text x="269.1" y="205.7">5</text>
<text x="276.2" y="205.7">of</text>
<text x="285.1" y="205.7">102</text>
</g>
<g font-size="1.6" fill="#004080">
<text x="120.1" y="20.3">SA_DQ0</text>
<text x="120.1" y="22.1">SA_DQ1</text>
<text x="120.1" y="23.8">SA_DQ2</text>
<text x="151.3" y="23.8">SA_CLK#0</text>
<text x="152.2" y="22.1">SA_CLK0</text>
<text x="120.1" y="25.6">SA_DQ3</text>
<text x="120.1" y="27.4">SA_DQ4</text>
<text x="120.1" y="29.2">SA_DQ5</text>
<text x="152" y="25.6">SA_CKE0</text>
<text x="120.1" y="30.9">SA_DQ6</text>
<text x="120.1" y="32.7">SA_DQ7</text>
<text x="120.1" y="34.5">SA_DQ8</text>
<text x="120.1" y="36.3">SA_DQ9</text>
<text x="120.1" y="38.1">SA_DQ10</text>
<text x="120.1" y="39.8">SA_DQ11</text>
<text x="120.1" y="41.6">SA_DQ12</text>
<text x="151.3" y="38.1">SA_CLK#1</text>
<text x="152" y="39.8">SA_CKE1</text>
<text x="152.2" y="36.3">SA_CLK1</text>
<text x="120.1" y="43.4">SA_DQ13</text>
<text x="120.1" y="45.2">SA_DQ14</text>
<text x="120.1" y="46.9">SA_DQ15</text>
<text x="120.1" y="48.7">SA_DQ16</text>
<text x="120.1" y="50.5">SA_DQ17</text>
<text x="120.1" y="52.3">SA_DQ18</text>
<text x="152.2" y="50.5">SA_CS#0</text>
<text x="152.2" y="52.3">SA_CS#1</text>
<text x="120.1" y="54.1">SA_DQ19</text>
<text x="120.1" y="55.8">SA_DQ20</text>
<text x="120.1" y="57.6">SA_DQ21</text>
<text x="120.1" y="59.4">SA_DQ22</text>
<text x="120.1" y="61.2">SA_DQ23</text>
<text x="120.1" y="62.9">SA_DQ24</text>
<text x="120.1" y="64.7">SA_DQ25</text>
<text x="151.9" y="62.9">SA_ODT0</text>
<text x="151.9" y="64.7">SA_ODT1</text>
<text x="120.1" y="66.5">SA_DQ26</text>
<text x="120.1" y="68.3">SA_DQ27</text>
<text x="120.1" y="70.1">SA_DQ28</text>
<text x="120.1" y="71.8">SA_DQ29</text>
<text x="120.1" y="73.6">SA_DQ30</text>
<text x="120.1" y="75.4">SA_DQ31</text>
<text x="120.1" y="77.2">SA_DQ32</text>
<text x="150.9" y="75.4">SA_DQS#0</text>
<text x="150.9" y="77.2">SA_DQS#1</text>
<text x="120.1" y="79">SA_DQ33</text>
<text x="120.1" y="80.7">SA_DQ34</text>
<text x="120.1" y="82.5">SA_DQ35</text>
<text x="150.9" y="79">SA_DQS#2</text>
<text x="150.9" y="82.5">SA_DQS#4</text>
<text x="150.9" y="80.7">SA_DQS#3</text>
<text x="120.1" y="84.3">SA_DQ36</text>
<text x="120.1" y="86.1">SA_DQ37</text>
<text x="120.1" y="87.8">SA_DQ38</text>
<text x="120.1" y="89.6">SA_DQ39</text>
<text x="150.9" y="84.3">SA_DQS#5</text>
<text x="150.9" y="86.1">SA_DQS#6</text>
<text x="150.9" y="87.8">SA_DQS#7</text>
<text x="120.1" y="91.4">SA_DQ40</text>
<text x="120.1" y="93.2">SA_DQ41</text>
<text x="120.1" y="95">SA_DQ42</text>
<text x="120.1" y="96.7">SA_DQ43</text>
<text x="120.1" y="98.5">SA_DQ44</text>
<text x="120.1" y="100.3">SA_DQ45</text>
<text x="151.8" y="100.3">SA_DQS0</text>
<text x="120.1" y="102.1">SA_DQ46</text>
<text x="120.1" y="103.8">SA_DQ47</text>
<text x="120.1" y="105.6">SA_DQ48</text>
<text x="120.1" y="107.4">SA_DQ49</text>
<text x="151.8" y="102.1">SA_DQS1</text>
<text x="151.8" y="103.8">SA_DQS2</text>
<text x="151.8" y="105.6">SA_DQS3</text>
<text x="151.8" y="107.4">SA_DQS4</text>
<text x="120.1" y="109.2">SA_DQ50</text>
<text x="120.1" y="111">SA_DQ51</text>
<text x="120.1" y="112.7">SA_DQ52</text>
<text x="151.8" y="109.2">SA_DQS5</text>
<text x="151.8" y="111">SA_DQS6</text>
<text x="151.8" y="112.7">SA_DQS7</text>
<text x="120.1" y="114.5">SA_DQ53</text>
<text x="120.1" y="116.3">SA_DQ54</text>
<text x="120.1" y="118.1">SA_DQ55</text>
<text x="120.1" y="119.8">SA_DQ56</text>
<text x="120.1" y="121.6">SA_DQ57</text>
<text x="120.1" y="123.4">SA_DQ58</text>
<text x="120.1" y="125.2">SA_DQ59</text>
<text x="120.1" y="127">SA_DQ60</text>
<text x="120.1" y="128.7">SA_DQ61</text>
<text x="120.1" y="130.5">SA_DQ62</text>
<text x="152.9" y="128.7">SA_MA0</text>
<text x="152.9" y="130.5">SA_MA1</text>
<text x="120.1" y="132.3">SA_DQ63</text>
<text x="152.9" y="132.3">SA_MA2</text>
<text x="152.9" y="134.1">SA_MA3</text>
<text x="152.9" y="135.8">SA_MA4</text>
<text x="152.9" y="137.6">SA_MA5</text>
<text x="120.1" y="141.2">SA_BS0</text>
<text x="120.1" y="143">SA_BS1</text>
<text x="152.9" y="139.4">SA_MA6</text>
<text x="152.9" y="141.2">SA_MA7</text>
<text x="152.9" y="143">SA_MA8</text>
<text x="120.1" y="144.7">SA_BS2</text>
<text x="152" y="146.5">SA_MA10</text>
<text x="152" y="148.3">SA_MA11</text>
<text x="152.9" y="144.7">SA_MA9</text>
<text x="120.1" y="151.8">SA_CAS#</text>
<text x="120.1" y="153.6">SA_RAS#</text>
<text x="120.1" y="155.4">SA_WE#</text>
<text x="152" y="150.1">SA_MA12</text>
<text x="152" y="151.8">SA_MA13</text>
<text x="152" y="153.6">SA_MA14</text>
<text x="152" y="155.4">SA_MA15</text>
</g>
<g font-size="1.3">
<text x="30.8" y="1.3">A</text>
<text x="88.9" y="1.3">B</text>
<text x="146.9" y="1.3">C</text>
<text x="205" y="1.3">D</text>
<text x="263.1" y="1.3">E</text>
<text x=".5" y="28.4">4</text>
<text x="292.6" y="28.4">4</text>
<text x=".5" y="79.5">3</text>
<text x="292.6" y="79.5">3</text>
<text x=".5" y="130.6">2</text>
<text x="292.6" y="130.6">2</text>
<text x=".5" y="181.7">1</text>
<text x="292.6" y="181.7">1</text>
<text x="30.8" y="207.4">A</text>
<text x="88.9" y="207.4">B</text>
<text x="146.9" y="207.4">C</text>
<text x="205" y="207.4">D</text>
<text x="263.1" y="207.4">E</text>
</g>
</svg>
